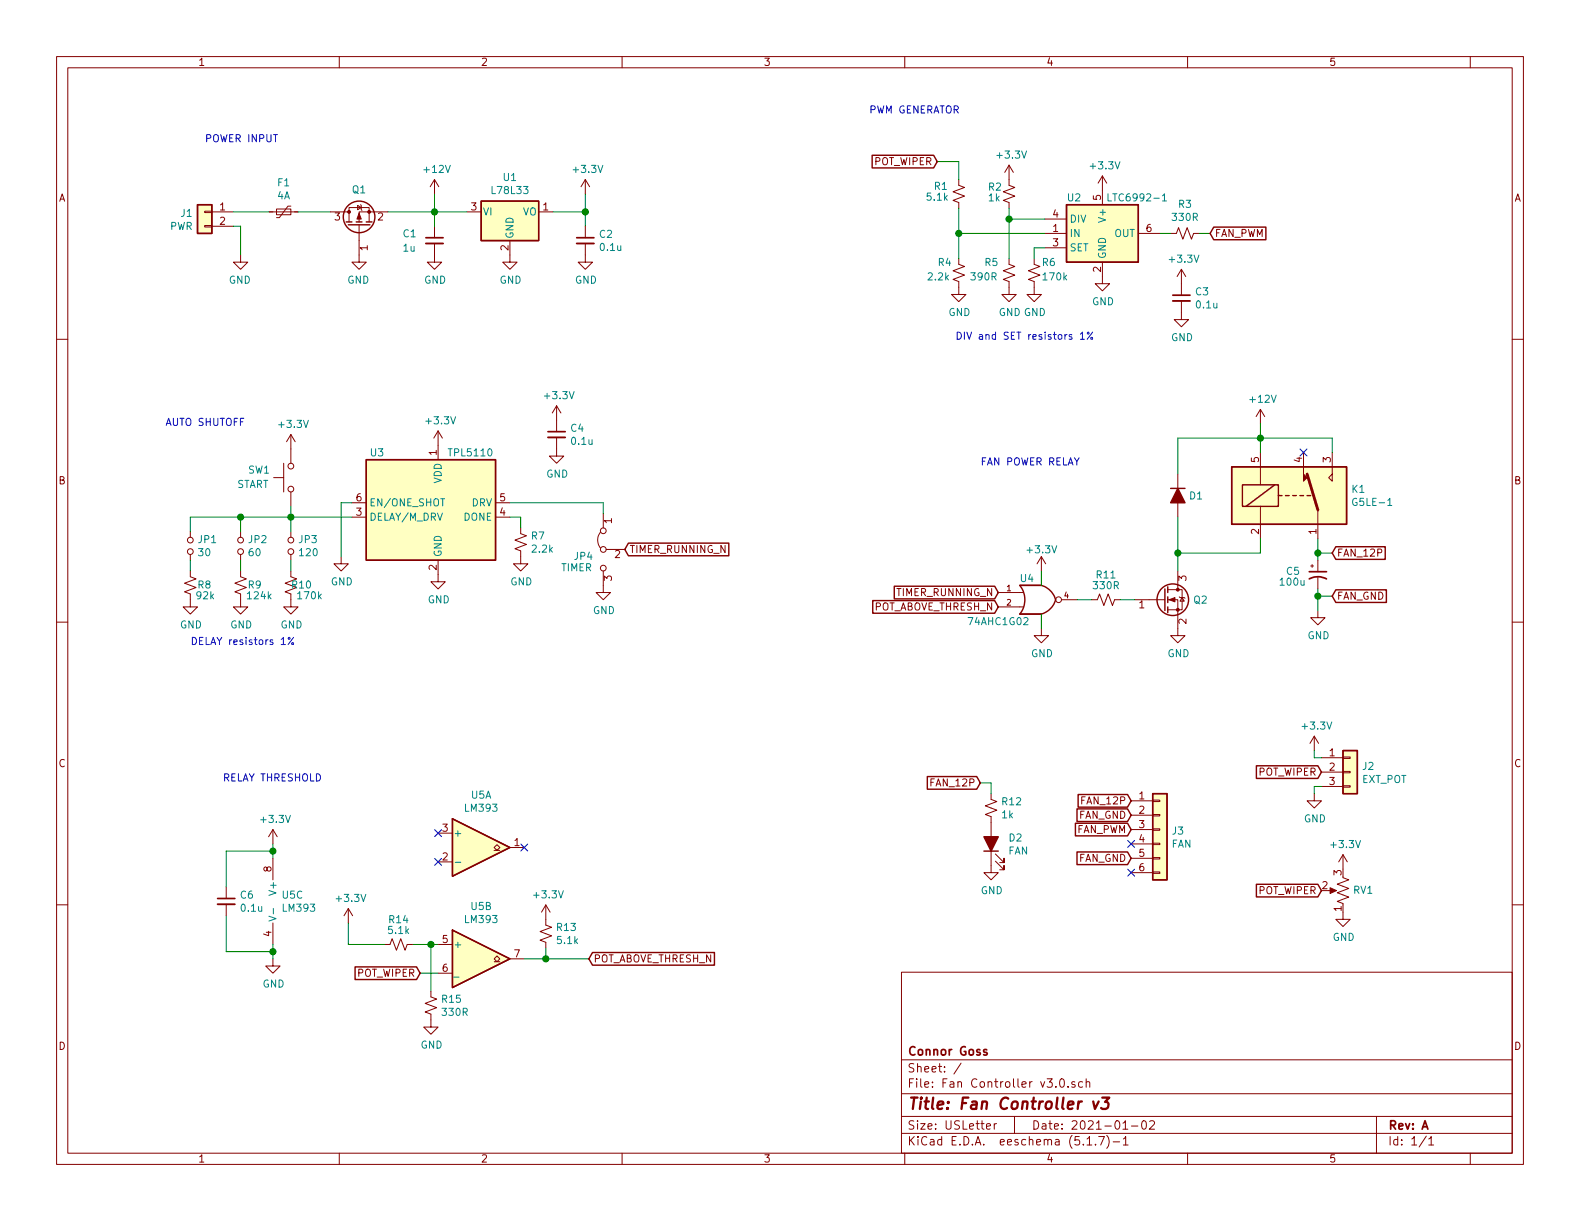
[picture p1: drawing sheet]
<svg xmlns="http://www.w3.org/2000/svg" width="279mm" height="216mm" viewBox="0 0 279 216" stroke-linecap="round" stroke-linejoin="round" font-family="sans-serif">
<g fill="none" stroke="#840000" stroke-width=".18">
<path d="M10 10h259.4v195.9h-259.4zM12 12h255.4v191.9h-255.4zM60 10v2M110 10v2M160 10v2M210 10v2M260 10v2M36.2 39.9h1.3v.2h-1.3zM36.2 37.3h1.3v.3h-1.3zM37.5 37.5h3.8M47.6 37.5h5.1M48.9 37h2.5v1h-2.5z"/>
<path d="M51.4 36.4h-.5l-1.5 2.1h-.5M58.4 37.5h3.3M61.7 39.2v-2.5h3.6v2.5M63.2 36.3l.7 .4-.7 .4zM63.5 39.8v6.6h-1.3l1.3 1.2 1.3-1.2h-1.3M63.8 36.2l.1 .1v.8l.1 .1M68.6 37.5h-5.1v1.7M76.8 31.8v2.5M76.8 31.8l-.7 1.2M76.8 31.8l.8 1.2M82.5 37.5h2.6M95.2 37.5h2.6"/>
<path d="M103.5 31.8v2.5M103.5 31.8l-.8 1.2M103.5 31.8l.8 1.2M169.5 31.8v1l1.1 .3-2.1 .8 2.1 .8-2.1 .7 1 .4v1M178.4 29.2v3.6l1.1 .3-2.1 .8 2.1 .8-2.1 .7 1 .4v1M178.4 29.2l-.7 1.3M178.4 29.2l.8 1.3M184.8 38.7h3.8M194.9 31.1l-.7 1.3M194.9 31.1v5.1M194.9 31.1l.8 1.3M10 60h2"/>
<path d="M37.5 40h3.8M42.5 45.1v1.3h-1.2l1.2 1.2 1.3-1.2h-1.3M76.8 43.1v3.3h1.3l-1.3 1.2-1.2-1.2h1.2M76.8 40v2M90.2 42.5v3.9h1.2l-1.2 1.2-1.3-1.2h1.3M103.5 43.1v3.3h1.3l-1.3 1.2-1.3-1.2h1.3M103.5 40v2M169.5 45.7v1l1.1 .4-2.1 .8 2.1 .7-2.1 .8 1 .4v2.3h1.3l-1.3 1.2-1.2-1.2h1.2M178.4 45.7v1l1.1 .4-2.1 .8 2.1 .7-2.1 .8 1 .4v2.3h1.3l-1.3 1.2-1.2-1.2h1.2M182.9 45.7v1l1 .4-2 .8 2 .7-2 .8 1 .4v2.3h1.2l-1.2 1.2-1.3-1.2h1.3M184.8 41.3h3.8M184.8 43.8h3.8"/>
<path d="M194.9 46.4v3.8h1.3l-1.3 1.2-1.2-1.2h1.2M201.3 41.3h3.8M207 41.3h1l.4-1 .8 2 .7-2 .8 2 .4-1h1M208.9 53.2v3.3h1.3l-1.3 1.3-1.3-1.3h1.3M208.9 47.6l-.7 1.3M208.9 47.6v4.6M208.9 47.6l.8 1.3M267.4 60h2M51.4 76.8v5.1M51.4 76.8l-.7 1.3M51.4 76.8l.8 1.3M77.5 76.2l-.8 1.3"/>
<path d="M77.5 76.2v5.1M77.5 76.2l.7 1.3M98.4 77.3v3.3h1.3l-1.3 1.3-1.2-1.3h1.2M98.4 71.8l-.7 1.2M98.4 71.8v4.5M98.4 71.8l.8 1.2M222.9 72.4l-.8 1.3M222.9 72.4v2.5M222.9 72.4l.7 1.3M33.7 94v1M33.7 98v1.1M42.5 94v1"/>
<path d="M42.5 98v1.1M48.4 84.5h1.8M50.2 81.9v5.1M51.4 87v2.5M51.4 94v1M51.4 98v1.1M60.3 98.4v1.3h1.3l-1.3 1.3-1.2-1.3h1.2M62.2 91.4h2.6M62.2 88.9h2.6M77.5 99.1v3.8h1.2l-1.2 1.2-1.3-1.2h1.3M87.6 91.4h2.6M87.6 88.9h2.6"/>
<path d="M92.1 93.3v1.1l1 .3-2 .8 2 .8-2 .7 1 .4v2.3h1.2l-1.2 1.3-1.3-1.3h1.3M106.2 94.1a2.26 2.26 0 0 0 0 2.8M106.7 90.8v2.5M107.2 97.2h3.3M184.1 98.4l-.7 1.3M184.1 98.4v2.6M184.1 98.4l.8 1.3M208.3 83.8v7.6M222.9 80v5.7M222.9 89.5v5.8M230.5 80v2.6M232 99.8v.5"/>
<path d="M233 90.2v5.1M233 99.1v2M235.6 80v5.1l-.7-.6 .7-.7M10 110h2M33.7 101v1l1 .4-2.1 .7 2.1 .8-2.1 .7 1.1 .4v2.3h1.2l-1.2 1.3-1.3-1.3h1.3M42.5 101v1l1.1 .4-2.1 .7 2.1 .8-2.1 .7 1 .4v2.3h1.3l-1.3 1.3-1.2-1.3h1.2M51.4 101v1l1.1 .4-2.1 .7 2.1 .8-2.1 .7 1 .4v2.3h1.3l-1.3 1.3-1.2-1.3h1.2M106.7 101v3.8h1.2l-1.2 1.2-1.3-1.2h1.3M176.5 107.3h4.5M176.5 104.8h4.5M184.1 111.1v1.3h1.3l-1.3 1.3-1.2-1.3h1.2M187.7 106h2.8"/>
<path d="M193 106h1.1l.3-1 .8 2.1 .8-2.1 .7 2.1 .4-1.1h1M200.7 106h5.3M206.5 106h1.8v6.4h1.2l-1.2 1.3-1.3-1.3h1.3M206.5 104.3h2.5v3.5h-2.5M208.3 101v3.3M208.5 105.5l.2 .2h.7l.1 .1M209 105.7l.4 .6h-.7zM231.8 100.1h.5M233 108v1.2h1.3l-1.3 1.3-1.2-1.3h1.2M233 102.1v2M267.4 110h2M232.4 130.2l-.8 1.2"/>
<path d="M232.4 130.2v2.5M232.4 130.2l.8 1.2M233.7 134h3.8M233.7 136.5h3.8M233.7 139.1h3.8M237.5 138.9h1.3v.3h-1.3zM237.5 133.9h1.3v.2h-1.3zM237.5 136.4h1.3v.3h-1.3zM10 160h2M40 156.8v2.1M40 159.9v2M48.3 146.7v2.5"/>
<path d="M48.3 151.8v3.8M48.3 146.7l-.8 1.3M48.3 146.7l.7 1.3M77.5 152.4h2.5M77.5 147.3h2.5M87.4 150.4h.5l-.5-.5 .5-.5 .5 .5-.5 .5h.5M90.2 149.9h2.5M175.3 140.3v1.1l1 .3-2.1 .8 2.1 .8-2.1 .7 1.1 .4v9.9h1.2l-1.2 1.3-1.3-1.3h1.3M176 152.3l1.5 1.5v-.8v.8h-.7M176 151l1.5 1.5v-.7v.7h-.7M200 141.6h3.8M200 144.1h3.8"/>
<path d="M200 146.7h3.8M200 149.2h3.8M200 151.8h3.8M200 154.3h3.8M203.8 151.6h1.3v.3h-1.3zM203.8 154.2h1.3v.2h-1.3zM203.8 149.1h1.3v.3h-1.3zM203.8 144h1.3v.3h-1.3zM203.8 141.5h1.3v.2h-1.3zM203.8 146.6h1.3v.2h-1.3zM232.4 140.3v1.3h1.3l-1.3 1.3-1.3-1.3h1.3M234.9 157.5h1.1"/>
<path d="M237.5 155.2l1 .4-2 .7 2 .8-2 .8 2 .7-2 .8 1 .4v.2M237.5 151.1l-.8 1.3M237.5 151.1v2.6M237.5 151.1l.8 1.3M267.4 160h2M48.3 169.5v1.3h1.2l-1.2 1.3-1.3-1.3h1.3M48.3 163.2v3.8M61.6 160.7l-.8 1.2M61.6 160.7v2.5M61.6 160.7l.8 1.2M67.9 167h1.1l.3-1 .8 2 .8-2 .7 2 .4-1h1M76.2 175.3v1l1 .4-2 .7 2 .8-2 .7 1 .4v2.3h1.3l-1.3 1.3-1.3-1.3h1.3"/>
<path d="M77.5 167h2.5M77.5 172.1h2.5M87.4 170.1h.5l-.5-.6 .5-.5 .5 .5-.5 .6h.5M90.2 169.5h2.5M96.5 160v3.6l1 .4-2 .7 2 .8-2 .7 1 .4v1M96.5 160l-.7 1.3M96.5 160l.8 1.3M159.4 171.9h108v32h-108zM237.5 161.3v1.3h1.3l-1.3 1.2-1.3-1.2h1.3M159.4 197.4h108M159.4 193.4h108M159.4 187.4h108"/>
<path d="M170 188l-1.3 1.9M174.4 199.2l.8-.2-.1-.2-.4-.1-.3 .2 .1 .7h.6M175.8 198.7v1M176.2 198.7l-.3 .1-.1 .2M179.4 197.4v3M187.5 190.9l.4-.1a.94 .94 0 0 1 0 1.5 .82 .82 0 0 1-.4-1.4zM188.9 192.1v.2M190.1 191.3h-.4l-.2 .2 .1 .2 .5 .1v.4h-.6M191.4 191.3h-.4l-.3 .2 .2 .7h.5M192.1 191.4l.2-.1h.4v1M192.1 190.8v1.5M198.6 199.7h.8"/>
<path d="M200.1 199.1h1.1M202 198.3l.4-.1a.94 .94 0 0 1 0 1.5 .82 .82 0 0 1-.4-1.4zM203.3 198.3l.2-.1h.4l.2 .1 .1 .3-1 1.1h1M243.4 197.4v6.5M60 203.9v2M110 203.9v2M159.4 200.4h108M160 203.9v2M192.2 201.4l.5-.4v1.5M192.2 202.5h.9M193.7 202.3v.2M194.3 201h1l-.7 1.5"/>
<path d="M195.7 200.8a1.71 1.71 0 0 1 0 2.2M196.8 201.9h1.2M198.7 201.4l.4-.4v1.5M198.7 202.5h.8M210 203.9v2M252.2 200.9l-1.2 1.9M252.7 201.4l.4-.4v1.5M252.7 202.5h.8M260 203.9v2"/>
<circle cx="33.7" cy="95.5" r=".51"/>
<circle cx="33.7" cy="97.5" r=".51"/>
<circle cx="42.5" cy="95.5" r=".51"/>
<circle cx="42.5" cy="97.5" r=".51"/>
<circle cx="51.4" cy="82.4" r=".51"/>
<circle cx="51.4" cy="95.5" r=".51"/>
<circle cx="51.4" cy="86.5" r=".51"/>
<circle cx="51.4" cy="97.5" r=".51"/>
<circle cx="106.7" cy="97.2" r=".51"/>
<circle cx="106.7" cy="93.9" r=".51"/>
<circle cx="106.7" cy="100.5" r=".51"/>
<circle cx="187.2" cy="106" r=".51"/>
</g>
<path d="M193.3 194.8l.3 1.3 .7-1.3M194.9 194.1h1.3l-.8 .7h.3l.3 .2v.2l-.1 .7-.4 .2h-.5l-.3-.2" fill="none" stroke="#840000" stroke-width=".41"/>
<path d="M75.3 42h3.1M102 42h3M207.4 52.2h3M96.9 76.3h3M231.5 102.4a3.2 3.2 0 0 1 3.1 0M231.5 101.1h3.1M38.5 158.9h3M174.5 185.6h-.4l-.2 .2 .1 .2 .5 .1v.4h-.6" fill="none" stroke="#840000" stroke-width=".3"/>
<path d="M195.9 34.3v1.2h.6M205.6 34.6l.3-.3v1.2M205.6 35.5h.7M77.9 88.2h.7M245.4 89.4h.7M80.5 152.5h1M47.5 162l1.3 .4-1.3 .5M48.3 160.6v1" fill="none" stroke="#008484" stroke-width=".18"/>
<path d="M75.3 43.1h3.1M102 43.1h3M207.4 53.2h3M96.9 77.3h3M38.5 159.9h3" fill="none" stroke="#840000" stroke-width=".33"/>
<g fill="#ffffc2" stroke="#ffffc2" stroke-width=".18">
<path d="M80 164.5l10.2 5-10.2 5.1z"/>
<path d="M217.8 82.6h20.3v10.1h-20.3z"/>
<path d="M180.3 108.6h3.8z"/>
<path d="M180.3 103.5h3.8z"/>
<path d="M237.5 132.7h2.5v7.6h-2.5z"/>
<path d="M80 144.8l10.2 5.1-10.2 5z"/>
<path d="M34.9 36.2h2.6v5.1h-2.6z"/>
<path d="M85.1 35.6h10.1v6.9h-10.1z"/>
<path d="M64.8 81.3h22.8v17.8h-22.8z"/>
<path d="M188.6 36.2h12.7v10.2h-12.7z"/>
<path d="M203.8 140.3h2.6v15.3h-2.6z"/>
</g>
<g fill="none" stroke="#840000" stroke-width=".25">
<path d="M34.9 36.2h2.6v5.1h-2.6zM61.2 39.2h1M61.6 39.8h3.8M63 39.2h1M64.8 39.2h1M85.1 35.6h10.1v6.9h-10.1zM154.2 27.5h10.9l.6 1.1-.6 1.1h-10.9zM188.6 36.2h12.7v10.2h-12.7zM214.6 40.2h9.3v2.2h-9.3l-.6-1.1zM64.8 81.3h22.8v17.8h-22.8zM111.1 96h17.8v2.3h-17.8l-.6-1.1zM207 86.4h2.5"/>
<path d="M217.8 82.6h20.3v10.1h-20.3zM219.7 85.7h6.4v3.8h-6.4zM225.4 85.7l-5.1 3.8M226.1 87.6h.6M227.3 87.6h.7M228.6 87.6h.6M229.9 87.6h.6M231.1 87.6h.7M236.2 96.7h8.8v2.2h-8.8l-.6-1.1zM154.3 106.2h21.6l.6 1.1-.6 1.1h-21.6zM158.1 103.7h17.8l.6 1.1-.6 1.1h-17.8zM180.3 103.5h3.8a3.7 3.7 0 0 1 2.6 2.5 3.7 3.7 0 0 1-2.6 2.6h-3.8a4 4 0 0 0 0-5.1"/>
<path d="M206 104.1v3.9M206.5 103.8v1M206.5 105.5v1.1M206.5 107.3v1M236.2 104.3h9v2.2h-9l-.6-1.1zM164 137.3h8.7l.7 1.1-.7 1.1h-8.7zM222.2 135.4h10.8l.7 1.1-.7 1.1h-10.8zM237.5 132.7h2.5v7.6h-2.5zM80 144.8l10.2 5.1-10.2 5zM174 150.5h2.5M190.2 145.6h9.2l.6 1.1-.6 1.1h-9.2zM190.4 150.6h9l.6 1.2-.6 1.1h-9z"/>
<path d="M190.4 143h9l.6 1.1-.6 1.2h-9zM190.7 140.5h8.7l.6 1.1-.6 1.1h-8.7zM203.8 140.3h2.6v15.3h-2.6zM222.2 156.4h10.8l.7 1.1-.7 1.1h-10.8zM62.8 171h10.9l.6 1.1-.6 1.1h-10.9zM80 164.5l10.2 5-10.2 5.1zM104.8 168.4h21.5v2.3h-21.5l-.7-1.2z"/>
<circle cx="63.5" cy="38.4" r="2.79"/>
<circle cx="207.4" cy="106" r="2.79"/>
</g>
<g fill="#840000" stroke="#840000" stroke-width=".18">
<path d="M206.8 106l1-.3v.7z"/>
<path d="M230.5 82.6v1.2l.6 .7-.6 .6z"/>
<path d="M235.2 157l1.1 .5-1.1 .5z"/>
<path d="M63.5 37.7l.4 1h-.8z"/>
<circle cx="208.3" cy="107.8" r=".25"/>
<circle cx="208.3" cy="104.3" r=".25"/>
<circle cx="65.3" cy="37.5" r=".25"/>
<circle cx="61.7" cy="37.5" r=".25"/>
</g>
<g fill="#840000" stroke="#840000" stroke-width=".25">
<path d="M208.3 86.4l1.2 2.5h-2.5z"/>
<path d="M174 148h2.5l-1.2 2.5z"/>
</g>
<path d="M231.1 83.8l1.9 6.4" fill="none" stroke="#840000" stroke-width=".51"/>
<g fill="none" stroke="#008400" stroke-width=".18">
<path d="M41.3 37.5h6.3M52.7 37.5h5.7M68.6 37.5h13.9M76.8 34.3v5.7M97.8 37.5h5.7M103.5 34.3v5.7M165.7 28.6h3.8v3.2M169.5 36.8v8.9M178.4 36.8v8.9M178.4 38.7h6.4M41.3 40h1.2v5.1M169.5 41.3h15.3"/>
<path d="M184.8 43.8h-1.9v1.9M205.1 41.3h1.9M212.1 41.3h1.9M222.9 74.9v5.1M33.7 99.1v1.9M42.5 91.4v2.6M42.5 99.1v1.9M51.4 89.5v4.5M51.4 99.1v1.9M62.2 88.9h-1.9v9.5M62.2 91.4h-28.5v2.6M90.2 88.9h16.5v1.9"/>
<path d="M90.2 91.4h1.9v1.9M208.3 91.4v9.6M222.9 95.3v2.5h-14.6M233 97.8h2.6M233 95.3v3.8M235.6 80v-2.5h-27.3v6.3M184.1 101v2.5M184.1 108.6v2.5M190.5 106h2.5M198.1 106h2.6M233 104.1v3.9M233 105.4h2.6"/>
<path d="M173.4 138.4h1.9v1.9M232.4 132.7v1.3h1.3M233.7 139.1h-1.3v1.2M48.3 149.2v2.6M48.3 150.5h-8.3v6.3M40 161.9v6.4h8.3M48.3 167v2.5M61.6 163.2v3.8h6.3M73 167h4.5M74.3 172.1h3.2M76.2 167v8.3M92.7 169.5h11.4"/>
<path d="M96.5 167.6v1.9"/>
</g>
<g fill="none" stroke="#0000c2" stroke-width=".18">
<path d="M191.1 59.1l.3-.4v1.3M191.1 60h.7M192.3 58.8h.3v.2h-.3zM193.2 58.7l-.9 1.3M49.7 114h.8M51 112.8h.3v.2h-.3zM51.9 112.7l-.9 1.3"/>
<circle cx="193" cy="59.8" r=".18"/>
<circle cx="51.7" cy="113.8" r=".18"/>
</g>
<g fill="#008400" stroke="#008400" stroke-width=".25">
<circle cx="169.5" cy="41.3" r=".51"/>
<circle cx="42.5" cy="91.4" r=".51"/>
<circle cx="178.4" cy="38.7" r=".51"/>
<circle cx="222.9" cy="77.5" r=".51"/>
<circle cx="76.8" cy="37.5" r=".51"/>
<circle cx="233" cy="105.4" r=".51"/>
<circle cx="208.3" cy="97.8" r=".51"/>
<circle cx="51.4" cy="91.4" r=".51"/>
<circle cx="48.3" cy="150.5" r=".51"/>
<circle cx="48.3" cy="168.3" r=".51"/>
<circle cx="103.5" cy="37.5" r=".51"/>
<circle cx="96.5" cy="169.5" r=".51"/>
<circle cx="76.2" cy="167" r=".51"/>
<circle cx="233" cy="97.8" r=".51"/>
</g>
<path d="M229.9 79.4l1.2 1.2M231.1 79.4l-1.2 1.2M76.9 146.7l1.2 1.2M76.9 151.8l1.2 1.2M78.1 146.7l-1.2 1.2M78.1 151.8l-1.2 1.2M92.1 149.3l1.2 1.2M93.3 149.3l-1.2 1.2M199.4 148.6l1.2 1.2M199.4 153.7l1.2 1.2M200.6 148.6l-1.2 1.2M200.6 153.7l-1.2 1.2" fill="none" stroke="#000084" stroke-width=".18"/>
<text font-size="2.8" fill="#840000" x="160.4" y="196.2">Title: Fan Controller v3</text>
<g font-size="2.1" fill="#840000">
<text x="160.4" y="189.6">Sheet: /</text>
<text x="160.4" y="186.6">Connor Goss</text>
<text x="160.4" y="192.3">File: Fan Controller v3.0.sch</text>
<text x="160.4" y="202.5">KiCad E.D.A. eeschema (5.1.7)-1</text>
<text x="160.4" y="199.7">Size: USLetter</text>
<text x="182.4" y="199.7">Date: 2021-01-02</text>
<text x="245.4" y="199.7">Rev: A</text>
<text x="245.4" y="202.5">Id: 1/1</text>
</g>
<g font-size="1.8" fill="#840000">
<text x="35" y="11.6">1</text>
<text x="85" y="11.6">2</text>
<text x="135" y="11.6">3</text>
<text x="185" y="11.6">4</text>
<text x="235" y="11.6">5</text>
<text x="154.5" y="29.2">POT_WIPER</text>
<text x="10.4" y="35.6">A</text>
<text x="194.7" y="35.4" transform="rotate(-90 194.7 35.4)">5</text>
<text x="267.8" y="35.6">A</text>
<text x="38.9" y="37.2">1</text>
<text x="38.9" y="39.8">2</text>
<text x="59.2" y="39">3</text>
<text x="66.8" y="39">2</text>
<text x="83.3" y="37.2">3</text>
<text x="96" y="37.2">1</text>
<text x="186.2" y="41">1</text>
<text x="186.2" y="38.5">4</text>
<text x="202.7" y="41">6</text>
<text x="214.8" y="41.9">FAN_PWM</text>
<text x="65" y="44.3" transform="rotate(-90 65 44.3)">1</text>
<text x="89.9" y="44.3" transform="rotate(-90 89.9 44.3)">2</text>
<text x="186.2" y="43.6">3</text>
<text x="194.7" y="48.1" transform="rotate(-90 194.7 48.1)">2</text>
<text x="77.2" y="80.5" transform="rotate(-90 77.2 80.5)">1</text>
<text x="222.6" y="81.8" transform="rotate(-90 222.6 81.8)">5</text>
<text x="230.3" y="81.8" transform="rotate(-90 230.3 81.8)">4</text>
<text x="235.3" y="81.8" transform="rotate(-90 235.3 81.8)">3</text>
<text x="10.4" y="85.6">B</text>
<text x="63" y="88.6">6</text>
<text x="88.4" y="88.6">5</text>
<text x="267.8" y="85.6">B</text>
<text x="63" y="91.2">3</text>
<text x="88.4" y="91.2">4</text>
<text x="108.2" y="92.6" transform="rotate(-90 108.2 92.6)">1</text>
<text x="222.6" y="94.5" transform="rotate(-90 222.6 94.5)">2</text>
<text x="232.8" y="94.5" transform="rotate(-90 232.8 94.5)">1</text>
<text x="77.2" y="100.8" transform="rotate(-90 77.2 100.8)">2</text>
<text x="108.7" y="98.7">2</text>
<text x="111.3" y="97.8">TIMER_RUNNING_N</text>
<text x="236.4" y="98.4">FAN_12P</text>
<text x="108.2" y="102.7" transform="rotate(-90 108.2 102.7)">3</text>
<text x="154.3" y="107.9">POT_ABOVE_THRESH_N</text>
<text x="158.7" y="105.4">TIMER_RUNNING_N</text>
<text x="201.4" y="107.6">1</text>
<text x="209.8" y="102.7" transform="rotate(-90 209.8 102.7)">3</text>
<text x="236.4" y="106">FAN_GND</text>
<text x="209.8" y="110.3" transform="rotate(-90 209.8 110.3)">2</text>
<text x="10.4" y="135.6">C</text>
<text x="222.5" y="137.2">POT_WIPER</text>
<text x="235.1" y="133.7">1</text>
<text x="235.1" y="136.3">2</text>
<text x="267.8" y="135.6">C</text>
<text x="164.8" y="139.1">FAN_12P</text>
<text x="191.5" y="142.2">FAN_12P</text>
<text x="201.4" y="141.4">1</text>
<text x="201.4" y="143.9">2</text>
<text x="235.1" y="138.8">3</text>
<text x="78.3" y="147.1">3</text>
<text x="91" y="149.6">1</text>
<text x="190.3" y="147.3">FAN_PWM</text>
<text x="190.7" y="144.8">FAN_GND</text>
<text x="201.4" y="146.4">3</text>
<text x="201.4" y="149">4</text>
<text x="48" y="154.2" transform="rotate(-90 48 154.2)">8</text>
<text x="78.3" y="152.1">2</text>
<text x="190.7" y="152.4">FAN_GND</text>
<text x="201.4" y="151.5">5</text>
<text x="201.4" y="154.1">6</text>
<text x="237.2" y="154.8" transform="rotate(-90 237.2 154.8)">3</text>
<text x="222.5" y="158.1">POT_WIPER</text>
<text x="233.8" y="157.2">2</text>
<text x="237.2" y="161.1" transform="rotate(-90 237.2 161.1)">1</text>
<text x="48" y="165.6" transform="rotate(-90 48 165.6)">4</text>
<text x="78.3" y="166.8">5</text>
<text x="63.1" y="172.7">POT_WIPER</text>
<text x="78.3" y="171.8">6</text>
<text x="91" y="169.3">7</text>
<text x="104.9" y="170.2">POT_ABOVE_THRESH_N</text>
<text x="10.4" y="185.6">D</text>
<text x="267.8" y="185.6">D</text>
<text x="35" y="205.5">1</text>
<text x="85" y="205.5">2</text>
<text x="135" y="205.5">3</text>
<text x="185" y="205.5">4</text>
<text x="235" y="205.5">5</text>
</g>
<g font-size="1.8" fill="#0000c2">
<text x="153.7" y="20.1">PWM GENERATOR</text>
<text x="36.2" y="25.1">POWER INPUT</text>
<text x="168.9" y="60.1">DIV and SET resistors 1%</text>
<text x="29.2" y="75.3">AUTO SHUTOFF</text>
<text x="173.4" y="82.3">FAN POWER RELAY</text>
<text x="33.7" y="114">DELAY resistors 1%</text>
<text x="39.4" y="138.2">RELAY THRESHOLD</text>
</g>
<g font-size="1.8" fill="#008484">
<text x="176.5" y="28">+3.3V</text>
<text x="193" y="29.9">+3.3V</text>
<text x="49" y="35.3">4A</text>
<text x="49.1" y="32.9">F1</text>
<text x="62.3" y="34.2">Q1</text>
<text x="75.1" y="30.6">+12V</text>
<text x="87.1" y="34.3">L78L33</text>
<text x="89.1" y="32">U1</text>
<text x="101.5" y="30.6">+3.3V</text>
<text x="164" y="35.5">5.1k</text>
<text x="165.3" y="33.6">R1</text>
<text x="174.8" y="33.7">R2</text>
<text x="174.9" y="35.6">1k</text>
<text x="188.8" y="35.6">U2</text>
<text x="196.6" y="35.6">LTC6992-1</text>
<text x="30" y="40.7">PWR</text>
<text x="32" y="38.4">J1</text>
<text x="71.3" y="42">C1</text>
<text x="85.3" y="38.1">VI</text>
<text x="92.4" y="38.1">VO</text>
<text x="189.1" y="41.9">IN</text>
<text x="189.1" y="39.4">DIV</text>
<text x="195.6" y="38.9" transform="rotate(-90 195.6 38.9)">V+</text>
<text x="197.1" y="41.9">OUT</text>
<text x="207.4" y="39.1">330R</text>
<text x="208.4" y="36.8">R3</text>
<text x="71.3" y="44.5">1u</text>
<text x="90.8" y="42.3" transform="rotate(-90 90.8 42.3)">GND</text>
<text x="106" y="42.1">C2</text>
<text x="106.2" y="44.4">0.1u</text>
<text x="165.9" y="47">R4</text>
<text x="174.2" y="47">R5</text>
<text x="184.4" y="47">R6</text>
<text x="189.1" y="44.4">SET</text>
<text x="195.6" y="45.8" transform="rotate(-90 195.6 45.8)">GND</text>
<text x="207" y="46.5">+3.3V</text>
<text x="40.5" y="50.2">GND</text>
<text x="61.4" y="50.2">GND</text>
<text x="75" y="50.2">GND</text>
<text x="88.3" y="50.2">GND</text>
<text x="101.7" y="50.2">GND</text>
<text x="164.2" y="49.6">2.2k</text>
<text x="171.9" y="49.6">390R</text>
<text x="184.6" y="49.6">170k</text>
<text x="193.1" y="54">GND</text>
<text x="211.5" y="52.2">C3</text>
<text x="167.7" y="55.9">GND</text>
<text x="176.6" y="55.9">GND GND</text>
<text x="211.7" y="54.5">0.1u</text>
<text x="207.1" y="60.3">GND</text>
<text x="96.5" y="70.6">+3.3V</text>
<text x="221.2" y="71.2">+12V</text>
<text x="49.5" y="75.7">+3.3V</text>
<text x="75.5" y="75">+3.3V</text>
<text x="101" y="76.4">C4</text>
<text x="43.9" y="83.7">SW1</text>
<text x="65.6" y="80.7">U3</text>
<text x="79.6" y="80.7">TPL5110</text>
<text x="101.2" y="78.7">0.1u</text>
<text x="41.8" y="86.3">START</text>
<text x="65.3" y="89.5">EN/ONE_SHOT</text>
<text x="78.1" y="85.5" transform="rotate(-90 78.1 85.5)">VDD</text>
<text x="83.4" y="89.5">DRV</text>
<text x="96.6" y="84.5">GND</text>
<text x="210.4" y="88.3">D1</text>
<text x="239.1" y="87.1">K1</text>
<text x="239.6" y="89.5">G5LE-1</text>
<text x="65.3" y="92.1">DELAY/M_DRV</text>
<text x="82" y="92.1">DONE</text>
<text x="94" y="95.4">R7</text>
<text x="35.1" y="96">JP1</text>
<text x="35.2" y="98.3">30</text>
<text x="44" y="96">JP2</text>
<text x="44.1" y="98.3">60</text>
<text x="52.9" y="96">JP3</text>
<text x="53.1" y="98.3">120</text>
<text x="78.1" y="98.6" transform="rotate(-90 78.1 98.6)">GND</text>
<text x="94.2" y="97.7">2.2k</text>
<text x="99.2" y="101">TIMER</text>
<text x="101.6" y="99">JP4</text>
<text x="181.8" y="97.8">+3.3V</text>
<text x="227.5" y="101.7">C5</text>
<text x="34.8" y="106">92k</text>
<text x="35" y="104.1">R8</text>
<text x="43.9" y="106">124k</text>
<text x="43.9" y="104.1">R9</text>
<text x="51.7" y="104.1">R10</text>
<text x="52.8" y="106">170k</text>
<text x="58.5" y="103.5">GND</text>
<text x="75.6" y="106.7">GND</text>
<text x="90.2" y="103.5">GND</text>
<text x="180.5" y="102.9">U4</text>
<text x="193.5" y="104.2">330R</text>
<text x="194" y="102.3">R11</text>
<text x="211.1" y="106.7">Q2</text>
<text x="226.5" y="103.6">100u</text>
<text x="31.8" y="111.1">GND</text>
<text x="40.7" y="111.1">GND</text>
<text x="49.6" y="111.1">GND</text>
<text x="104.9" y="108.6">GND</text>
<text x="171.5" y="110.5">74AHC1G02</text>
<text x="231.2" y="113">GND</text>
<text x="182.3" y="116.2">GND</text>
<text x="206.5" y="116.2">GND</text>
<text x="230.5" y="129">+3.3V</text>
<text x="241" y="136.1">J2</text>
<text x="82.3" y="143.5">LM393</text>
<text x="83.3" y="141.2">U5A</text>
<text x="177.3" y="142.4">R12</text>
<text x="240.8" y="138.5">EXT_POT</text>
<text x="46.3" y="145.5">+3.3V</text>
<text x="80.1" y="148">+</text>
<text x="177.2" y="144.7">1k</text>
<text x="178.5" y="148.8">D2</text>
<text x="207.2" y="149.9">FAN</text>
<text x="207.3" y="147.6">J3</text>
<text x="230.6" y="145.4">GND</text>
<text x="235.5" y="150">+3.3V</text>
<text x="178.3" y="151.1">FAN</text>
<text x="42.5" y="158.9">C6</text>
<text x="42.7" y="161.2">0.1u</text>
<text x="48.9" y="157.9" transform="rotate(-90 48.9 157.9)">V+</text>
<text x="50" y="158.9">U5C</text>
<text x="50.1" y="161.2">LM393</text>
<text x="59.6" y="159.5">+3.3V</text>
<text x="83.3" y="160.9">U5B</text>
<text x="94.6" y="158.9">+3.3V</text>
<text x="173.4" y="158.1">GND</text>
<text x="239.4" y="158">RV1</text>
<text x="68.8" y="165.2">5.1k</text>
<text x="68.9" y="163.2">R14</text>
<text x="80.1" y="167.6">+</text>
<text x="82.3" y="163.2">LM393</text>
<text x="98.5" y="164.6">R13</text>
<text x="98.6" y="166.9">5.1k</text>
<text x="235.7" y="166.4">GND</text>
<text x="80.1" y="172.7">_</text>
<text x="46.4" y="174.6">GND</text>
<text x="78.2" y="177.3">R15</text>
<text x="78.3" y="179.6">330R</text>
<text x="74.4" y="185.4">GND</text>
</g>
<g font-size="1.4" fill="#840000">
<text x="178.1" y="104.5">1</text>
<text x="178.1" y="107.1">2</text>
<text x="188.2" y="105.8">4</text>
</g>
</svg>
